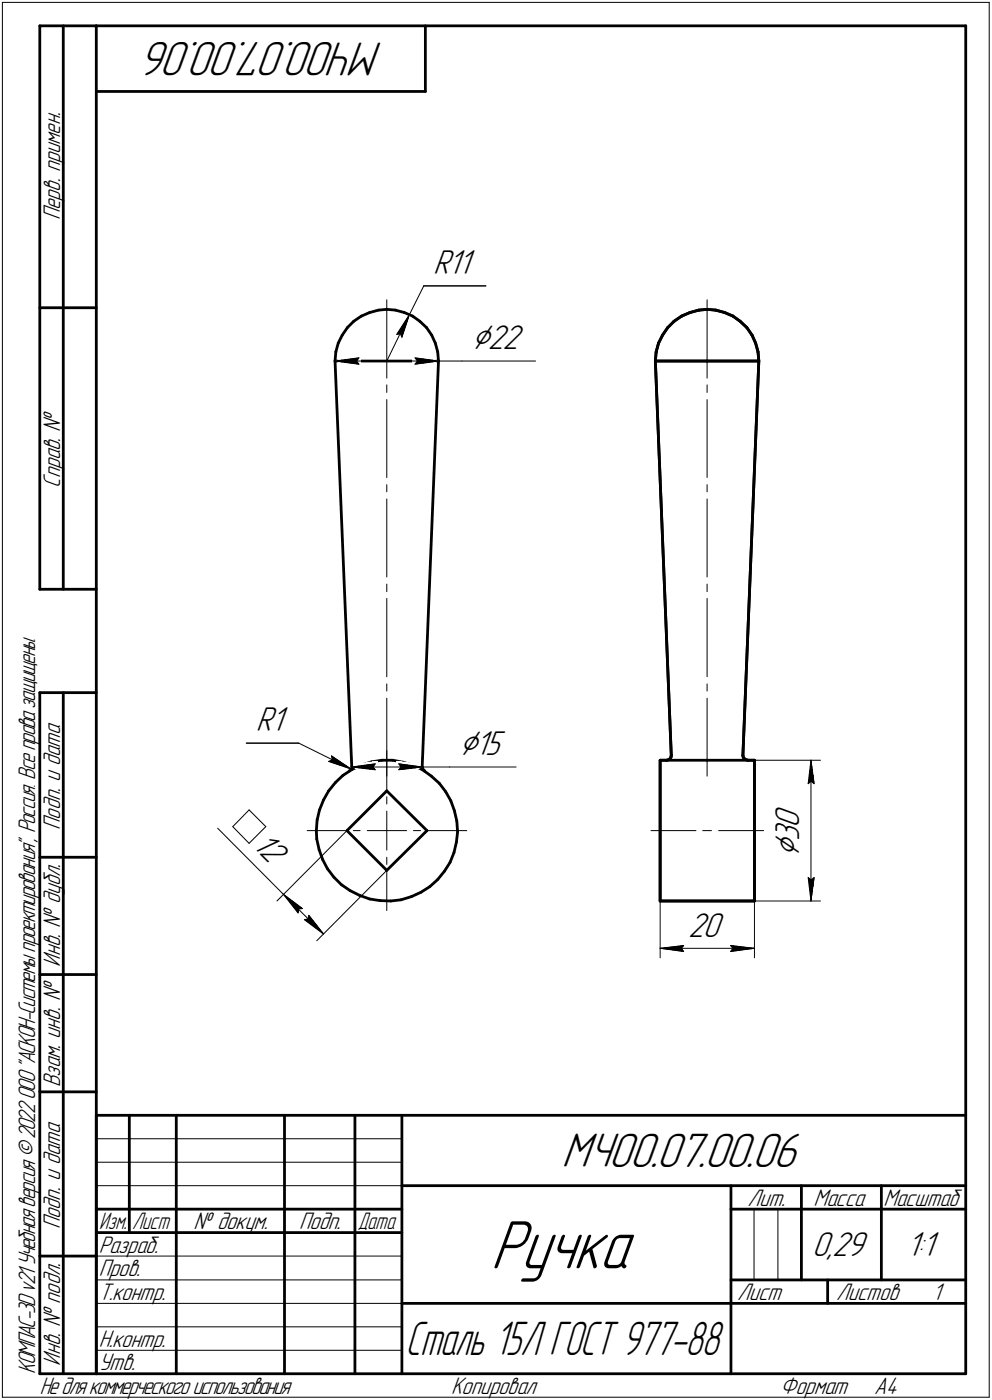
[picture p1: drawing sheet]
<svg xmlns="http://www.w3.org/2000/svg" width="211mm" height="298mm" viewBox="0 0 211 298" stroke-linecap="round" stroke-linejoin="round" font-family="sans-serif">
<g fill="none" stroke="#000" stroke-width=".59">
<path d="M8.5 5.5v120zM8.5 5.5h12zM13.5 5.5v120zM20.5 5.5v287zM20.5 5.5h185zM20.5 19.5h70zM90.5 5.5v14zM205.5 5.5v287zM8.5 65.5h12zM71.3 76.9h22zM71.3 76.9l3.5 86.4zM71.5 74.9l-.2 2z"/>
<path d="M72 73.1l-.5 1.8zM72.8 71.4l-.8 1.7zM73.9 69.8l-1.1 1.6zM73.9 69.8l1.4-1.4zM75.3 68.4l1.6-1.1zM76.9 67.3l1.8-.8zM78.7 66.5l1.8-.5zM80.5 66l1.8-.1zM82.3 65.9l1.9 .1zM84.2 66l1.8 .5zM86 66.5l1.8 .8zM87.8 67.3l1.5 1.1z"/>
<path d="M89.3 68.4l1.5 1.4zM90.8 69.8l1.1 1.6zM91.9 71.4l.7 1.7zM92.6 73.1l.5 1.8zM93.1 74.9l.2 2zM93.3 76.9l-3.5 86.4zM139.4 76.9h11.1zM139.4 76.9l3.4 84zM139.6 74.9l-.2 2zM140.1 73.1l-.5 1.8zM141 71.4l-.9 1.7zM142.1 69.8l-1.1 1.6z"/>
<path d="M142.1 69.8l1.3-1.4zM143.4 68.4l1.6-1.1zM145 67.3l1.8-.8zM146.8 66.5l1.9-.5zM148.7 66l1.8-.1zM150.5 65.9l1.8 .1zM150.5 76.9h11zM152.3 66l1.9 .5zM154.2 66.5l1.8 .8zM156 67.3l1.5 1.1zM157.5 68.4l1.4 1.4zM158.9 69.8l1.1 1.6z"/>
<path d="M160 71.4l.8 1.7zM160.8 73.1l.5 1.8zM161.3 74.9l.2 2zM161.5 76.9l-3.4 84zM8.5 125.5h12zM8.5 147.5v145zM8.5 147.5h12zM13.5 147.5v145zM67.3 176.9l.1 1.7zM67.4 178.6l.5 2.3zM67.5 174.6l-.2 2.3zM68 172.5l-.5 2.1z"/>
<path d="M68.8 170.3l-.8 2.2zM69.9 168.4l-1.1 1.9zM71.4 166.6l-1.5 1.8zM71.4 166.6l1.6-1.5zM73 165.1l1.9-1.3zM73.8 176.9l8.5 8.4zM73.8 176.9l8.5-8.5zM74.7 163.7l-.4 .5zM74.8 163.3l-.1 .4zM74.9 163.8l2.1-.9zM77 162.9l2.1-.7zM79.1 162.2l2.2-.3z"/>
<path d="M81.3 161.9h2.3zM82.3 168.4l8.5 8.5zM83.6 161.9l2.2 .4zM85.8 162.3l2.2 .7zM88 163l1.9 .9zM89.8 163.3l.1 .4zM89.9 163.9l1.9 1.4zM89.9 163.7l.4 .5zM91.8 165.3l1.7 1.5zM93.5 166.8l1.3 1.8zM94.8 168.6l1.1 1.9zM95.9 170.5l.8 2.1z"/>
<path d="M96.7 172.6l.5 2.2zM97.1 179.3l-.5 2.2zM97.2 174.8l.2 2.3zM97.4 177.1l-.3 2.2zM140.5 161.9h1.4zM140.5 161.9v30zM140.5 161.9h10zM141.9 161.9l.5-.2zM142.7 161.3l-.3 .4zM142.8 160.9l-.1 .4zM150.5 161.9h10zM158.1 160.9l.1 .4z"/>
<path d="M158.2 161.3l.4 .4zM158.6 161.7l.5 .2zM159.1 161.9h1.4zM160.5 161.9v30zM8.5 182.5h12zM67.9 180.9l.8 2.1zM68.7 183l1 2zM69.7 185l1.3 1.8zM71 186.8l1.6 1.6zM72.6 188.4l1.9 1.3zM74.5 189.7l2 1zM76.5 190.7l2.2 .7z"/>
<path d="M78.7 191.4l2.2 .4zM80.9 191.8l2.2 .1zM82.3 185.3l8.5-8.4zM83.1 191.9l2.2-.3zM85.3 191.6l2.2-.7zM87.5 190.9l2.1-.9zM89.6 190l1.8-1.2zM91.4 188.8l1.7-1.5zM94.6 185.5l-1.5 1.8zM95.8 183.6l-1.2 1.9zM96.6 181.5l-.8 2.1zM140.5 191.9h20z"/>
<path d="M8.5 207.5h12zM8.5 232.5h12zM20.5 237.5h185zM20.5 237.5v55zM27.5 237.5v25zM37.5 237.5v55zM60.5 237.5v55zM75.5 237.5v55zM85.5 237.5v55zM20.5 257.5h65zM85.5 252.5h120zM155.5 252.5v40z"/>
<path d="M155.5 257.5h15zM170.5 252.5v20zM170.5 257.5h35zM187.5 252.5v20zM8.5 267.5h12zM20.5 262.5h65zM85.5 277.5h70zM155.5 277.5h50zM155.5 272.5h50zM176.1 272.5v5zM8.5 292.5h12zM20.5 292.5h185z"/>
</g>
<g fill="none" stroke="#000" stroke-width=".21">
<path d="M.5 .5v297zM.5 .5h210zM210.5 .5v297zM71.3 76.9l5.1-.7zM71.3 76.9l5.1 .7zM71.3 76.9h22zM75.9 76.9l.5 .7zM76.4 76.2l-.5 .7zM82.3 63.8v16.7zM84.4 71.2l.8-.2zM85.2 71l.3 .8zM87.1 67l-1.6 4.8z"/>
<path d="M87.1 67l-2.7 4.2zM87.1 67l-4.8 9.9zM88.3 77.6l5-.7zM88.3 76.2l.5 .7zM88.3 76.2l5 .7zM88.8 76.9l-.5 .7zM90.2 60.9l-3.1 6.1zM90.2 60.9h13.2zM93.3 76.9h5zM98.3 76.9h15.7zM150.5 63.8v16.7zM82.3 82v1.6z"/>
<path d="M82.3 85.1v16.6zM150.5 82v1.6zM150.5 85.1v16.6zM82.3 103.2v1.5zM82.3 106.3v16.6zM150.5 103.2v1.5zM150.5 106.3v16.6zM82.3 124.4v1.6zM82.3 127.4v16.7zM150.5 124.4v1.6zM150.5 127.4v16.7zM52.4 158.2h11.2z"/>
<path d="M63.6 158.2l11.1 5.5zM82.3 145.6v1.6zM82.3 148.7v16.6zM82.3 159.9v8.3zM150.5 145.6v1.6zM150.5 148.7v16.6zM46.3 176.4l14 14zM49.5 176l3.5 3.6zM53 172.5l-3.5 3.5zM53 172.5l3.6 3.5zM56.6 176l-3.6 3.6zM65.4 176.9h8.3z"/>
<path d="M69.9 162.1l4.8 1.6zM69.9 162.1l.8-.3zM70.5 161l.2 .8zM70.5 161l4.2 2.7zM73.8 176.9l-14.9 15zM74.8 161.3v2.6zM74.8 163.3l5-.7zM74.8 163.3l5 .6zM74.8 163.3h15zM75.2 176.9h1.4zM78.1 176.9h4.2zM79.3 163.3l.5 .6z"/>
<path d="M79.8 162.6l-.5 .7zM82.3 176.9h4.2zM82.3 176.9v4.1zM82.3 169.7v1.5zM82.3 172.7v4.2zM84.8 163.9l5-.6zM84.8 162.6l.5 .7zM84.8 162.6l5 .7zM85.3 163.3l-.5 .6zM88 176.9h1.5zM89.8 163.3h5.9zM89.8 161.3v2.6z"/>
<path d="M91 176.9h8.3zM95.7 163.3h14.1zM138.5 176.9h9.6zM149.5 176.9h1.9zM152.9 176.9h9.6zM160.5 161.9h14.1zM172 166.9l.6-.5zM172.6 161.9l.6 5zM172.6 166.4l.6 .5zM172.6 161.9l-.6 5zM172.6 161.9v30zM60.3 190.4l4 3.1z"/>
<path d="M60.3 190.4l3.1 4zM60.3 190.4l8.5 8.5zM63.5 193.5h.8zM63.5 193.5l-.1 .9zM64.8 195.8l4 3.1zM64.8 195.8l.8-.1zM65.7 194.9l-.1 .8zM65.7 194.9l3.1 4zM82.3 185.5v8.4zM82.3 182.5v1.6zM82.3 185.3l-14.9 15zM140.5 191.9v12.1z"/>
<path d="M160.5 191.9v12.1zM160.5 191.9h14.1zM172 186.9l.6 5zM172 186.9l.6 .5zM172.6 187.4l.6-.5zM173.2 186.9l-.6 5zM140.5 201.9l5-.6zM140.5 201.9l5 .7zM140.5 201.9h20zM144.9 201.9l.6 .7zM145.5 201.3l-.6 .6zM155.4 202.6l5.1-.7z"/>
<path d="M155.4 201.3l.6 .6zM155.4 201.3l5.1 .6zM156 201.9l-.6 .7zM20.5 247.5h65zM20.5 252.5h65zM20.5 242.5h65zM160.4 257.5v15zM165.5 257.5v15zM20.5 267.5h65zM20.5 272.5h65zM20.5 277.5h65zM.5 297.5h210z"/>
<path d="M20.5 282.5h65zM20.5 287.5h65z"/>
</g>
<g fill="#fff" stroke="#fff" stroke-width=".21">
<path d="M53.4 172.1h.2zM53.3 172.2h.4zM53.3 172.3h.5zM53.2 172.4h.6zM53.1 172.5h.8zM53 172.6h1zM52.9 172.6h1.2zM52.8 172.7h1.4zM52.7 172.8h1.6zM52.7 172.9h1.7zM52.6 173h1.8zM52.5 173.1h2zM52.4 173.1h2.2zM52.3 173.2h2.4zM52.2 173.3h2.6zM52.2 173.4h2.7zM52.1 173.5h2.8zM52 173.6h3zM51.9 173.7h3.2zM51.8 173.7h3.4zM51.7 173.8h3.6zM51.6 173.9h3.8zM51.6 174h3.9zM51.5 174.1h4zM51.4 174.2h4.2zM51.3 174.2h4.4zM51.2 174.3h4.6zM51.1 174.4h4.8zM51.1 174.5h4.9zM51 174.6h5zM50.9 174.7h5.2zM50.8 174.8h5.4zM50.7 174.8h5.6zM50.6 174.9h5.8zM50.5 175h6zM50.5 175.1h6.1zM50.4 175.2h6.2zM50.3 175.3h6.4zM50.2 175.3h6.6zM50.1 175.4h6.8zM50 175.5h7zM50 175.6h7.1zM49.9 175.7h7.2zM49.8 175.8h7.4zM49.7 175.9h7.6zM49.6 175.9h7.8zM49.5 176h8zM49.4 176.1h8.2zM49.4 176.2h8.3zM49.3 176.3h8.4zM49.2 176.4h8.6zM49.1 176.4h8.8zM49 176.5h9zM48.9 176.6h9.2zM48.9 176.7h9.3zM48.8 176.8h9.5zM48.7 176.9h9.6zM48.6 177h9.8zM48.5 177h10zM48.4 177.1h10.2zM48.5 177.2h10.2zM48.6 177.3h10.2zM48.7 177.4h10.1zM48.8 177.5h10.1zM48.9 177.5h10.1zM48.9 177.6h10.2zM49 177.7h10.2zM49.1 177.8h10.2zM49.2 177.9h10.2zM49.3 178h10.1zM49.4 178.1h10.1zM49.4 178.1h10.2zM49.5 178.2h10.2zM49.6 178.3h10.2zM49.7 178.4h10.2zM49.8 178.5h10.1zM49.9 178.6h10.1zM50 178.6h10.1zM50 178.7h10.2zM50.1 178.8h10.2zM50.2 178.9h10.2zM50.3 179h10.2zM50.4 179.1h10.1zM50.5 179.2h10.1zM50.5 179.2h10.2zM50.6 179.3h10.2zM50.7 179.4h10.2zM50.8 179.5h10.2zM50.9 179.6h10.1zM51 179.7h10.1zM51.1 179.7h10.1zM51.1 179.8h10.2zM51.2 179.9h10.2zM51.3 180h10.2zM51.4 180.1h10.2zM51.5 180.2h10.1zM51.6 180.3h10.1zM51.6 180.3h10.2zM51.7 180.4h10.2zM51.8 180.5h10.2zM51.9 180.6h10.2zM52 180.7h10.1zM52.1 180.8h10.1zM52.2 180.8h10.1zM52.2 180.9h10.2zM52.3 181h10.2zM52.4 181.1h10.2zM52.5 181.2h10zM52.6 181.3h9.8zM52.7 181.4h9.6zM52.7 181.4h9.5zM52.8 181.5h9.3zM52.9 181.6h9.2zM53 181.7h9zM53.1 181.8h8.8zM53.2 181.9h8.6zM53.3 181.9h8.4zM53.3 182h8.3zM53.4 182.1h8.2zM53.5 182.2h8zM53.6 182.3h7.8zM53.7 182.4h7.6zM53.8 182.5h7.4zM53.8 182.5h7.3zM53.9 182.6h7.1zM54 182.7h7zM54.1 182.8h6.8zM54.2 182.9h6.6zM54.3 183h6.4zM54.4 183h6.2zM54.4 183.1h6.1zM54.5 183.2h6zM54.6 183.3h5.8zM54.7 183.4h5.6zM54.8 183.5h5.4zM54.9 183.6h5.2zM54.9 183.6h5.1zM55 183.7h4.9zM55.1 183.8h4.8zM55.2 183.9h4.6zM55.3 184h4.4zM55.4 184.1h4.2zM55.5 184.1h4zM55.5 184.2h3.9zM55.6 184.3h3.8zM55.7 184.4h3.6zM55.8 184.5h3.4zM55.9 184.6h3.2zM56 184.7h3zM56 184.7h2.9zM56.1 184.8h2.7zM56.2 184.9h2.6zM56.3 185h2.4zM56.4 185.1h2.2zM56.5 185.2h2zM56.6 185.3h1.8zM56.6 185.3h1.7zM56.7 185.4h1.6zM56.8 185.5h1.4zM56.9 185.6h1.2zM57 185.7h1zM57.1 185.8h.8zM57.1 185.8h.7zM57.2 185.9h.5zM57.3 186h.4zM57.4 186.1h.2z"/>
<path d="M60.4 190.5h.1zM60.4 190.6h.3zM60.5 190.7h.4zM60.5 190.8h.6zM60.5 190.8h.8zM60.5 190.9h1zM60.5 191h1.2zM60.6 191.1h1.3zM60.6 191.2h1.5zM60.7 191.3h1.5zM60.7 191.3h1.6zM60.8 191.4h1.6zM60.8 191.5h1.8zM60.8 191.6h1.9zM60.9 191.7h1.8zM60.9 191.8h2zM61 191.9h2zM61 191.9h2.1zM61 192h2.2zM61 192.1h2.3zM61 192.2h2.4zM61.1 192.3h2.5zM61.2 192.4h2.5zM61.3 192.4h2.5zM61.4 192.5h2.5zM61.4 192.6h2.6zM61.5 192.7h2.6zM61.6 192.8h2.7zM61.6 192.9h2.7zM61.6 193h2.8zM61.7 193h2.9zM61.8 193.1h2.9zM61.9 193.2h2.9zM62 193.3h2.9zM62 193.4h3zM62.1 193.5h3zM62.1 193.5h2.9zM62.2 193.6h2.7zM62.2 193.7h2.7zM62.3 193.8h2.5zM62.4 193.9h2.3zM62.5 194h2.1zM62.5 194.1h2zM62.6 194.1h1.8zM62.7 194.2h1.6zM62.7 194.3h1.5zM62.8 194.4h1.3zM62.8 194.5h1.2zM62.9 194.6h1zM63 194.6h.8zM63.1 194.7h.7zM63.1 194.8h.6zM63.2 194.9h.4zM63.2 195h.3z"/>
<path d="M65.7 194.2h.2zM65.6 194.3h.4zM65.5 194.4h.5zM65.4 194.5h.7zM65.4 194.6h.7zM65.3 194.6h.9zM65.2 194.7h1.1zM65.1 194.8h1.3zM65 194.9h1.4zM64.9 195h1.6zM64.9 195.1h1.6zM64.8 195.2h1.8zM64.7 195.2h2zM64.6 195.3h2.1zM64.5 195.4h2.3zM64.4 195.5h2.5zM64.3 195.6h2.7zM64.3 195.7h2.7zM64.2 195.7h2.9zM64 195.8h3.1zM64.2 195.9h3zM64.3 196h2.9zM64.3 196.1h3zM64.5 196.2h2.9zM64.6 196.3h2.9zM64.7 196.3h2.9zM64.9 196.4h2.7zM64.9 196.5h2.7zM65 196.6h2.7zM65.1 196.7h2.7zM65.3 196.8h2.5zM65.4 196.8h2.5zM65.4 196.9h2.6zM65.6 197h2.5zM65.7 197.1h2.4zM65.8 197.2h2.4zM66 197.3h2.2zM66 197.4h2.2zM66.1 197.4h2.1zM66.2 197.5h2.1zM66.4 197.6h1.9zM66.5 197.7h1.8zM66.5 197.8h1.9zM66.7 197.9h1.7zM66.8 198h1.7zM66.9 198h1.6zM67 198.1h1.6zM67.2 198.2h1.4zM67.4 198.3h1.2zM67.6 198.4h1.1zM67.8 198.5h.9zM68.1 198.5h.6zM68.2 198.6h.5zM68.5 198.7h.3zM68.7 198.8h.1z"/>
<path d="M87 67.1h.1zM86.9 67.2h.2zM86.8 67.3h.3zM86.7 67.4h.4zM86.6 67.5h.5zM86.5 67.6h.6zM86.4 67.6h.7zM86.3 67.7h.8zM86.2 67.8h.9zM86.1 67.9h1zM86 68h1.1zM85.9 68.1h1.2zM85.9 68.2h1.2zM85.7 68.2h1.4zM85.7 68.3h1.4zM85.6 68.4h1.5zM85.6 68.5h1.5zM85.5 68.6h1.6zM85.4 68.7h1.7zM85.4 68.7h1.7zM85.3 68.8h1.8zM85.3 68.9h1.7zM85.3 69h1.7zM85.2 69.1h1.8zM85.1 69.2h1.9zM85.1 69.3h1.9zM85 69.3h2zM84.9 69.4h2zM84.9 69.5h2zM84.8 69.6h2.1zM84.8 69.7h2zM84.8 69.8h2zM84.7 69.8h2.1zM84.7 69.9h2zM84.6 70h2.1zM84.5 70.1h2.2zM84.5 70.2h2.1zM84.4 70.3h2.2zM84.3 70.4h2.3zM84.3 70.4h2.2zM84.2 70.5h2.3zM84.2 70.6h2.3zM84.2 70.7h2.2zM84.1 70.8h2.3zM84 70.9h2.4zM84 71h2.4zM83.9 71h2.5zM83.8 71.1h2.6zM83.8 71.2h2.5zM83.7 71.3h2.6zM83.7 71.4h2.6zM83.8 71.5h2.4zM84 71.5h2.2zM84.2 71.6h2zM84.3 71.7h1.8zM84.5 71.8h1.6zM84.7 71.9h1.4zM84.8 72h1.2zM85 72.1h1zM85.2 72.1h.8zM85.3 72.2h.6zM85.5 72.3h.4zM85.7 72.4h.2z"/>
<path d="M92.1 52.7h9.2zM92.1 52.8h9.2zM92.1 52.9h9.2zM92.1 53h9.2zM92.1 53.1h9.2zM92.1 53.2h9.2zM92.1 53.3h9.2zM92.1 53.3h9.2zM92.1 53.4h9.2zM92.1 53.5h9.2zM92.1 53.6h9.2zM92.1 53.7h9.2zM92.1 53.8h9.2zM92.1 53.8h9.2zM92.1 53.9h9.2zM92.1 54h9.2zM92.1 54.1h9.2zM92.1 54.2h9.2zM92.1 54.3h9.2zM92.1 54.4h9.2zM92.1 54.4h9.2zM92.1 54.5h9.2zM92.1 54.6h9.2zM92.1 54.7h9.2zM92.1 54.8h9.2zM92.1 54.9h9.2zM92.1 54.9h9.2zM92.1 55h9.2zM92.1 55.1h9.2zM92.1 55.2h9.2zM92.1 55.3h9.2zM92.1 55.4h9.2zM92.1 55.5h9.2zM92.1 55.5h9.2zM92.1 55.6h9.2zM92.1 55.7h9.2zM92.1 55.8h9.2zM92.1 55.9h9.2zM92.1 56h9.2zM92.1 56h9.2zM92.1 56.1h9.2zM92.1 56.2h9.2zM92.1 56.3h9.2zM92.1 56.4h9.2zM92.1 56.5h9.2zM92.1 56.6h9.2zM92.1 56.6h9.2zM92.1 56.7h9.2zM92.1 56.8h9.2zM92.1 56.9h9.2zM92.1 57h9.2zM92.1 57.1h9.2zM92.1 57.1h9.2zM92.1 57.2h9.2zM92.1 57.3h9.2zM92.1 57.4h9.2zM92.1 57.5h9.2zM92.1 57.6h9.2zM92.1 57.7h9.2zM92.1 57.7h9.2zM92.1 57.8h9.2zM92.1 57.9h9.2zM92.1 58h9.2zM92.1 58.1h9.2zM92.1 58.2h9.2zM92.1 58.3h9.2zM92.1 58.3h9.2zM92.1 58.4h9.2zM92.1 58.5h9.2zM92.1 58.6h9.2zM92.1 58.7h9.2zM92.1 58.8h9.2zM92.1 58.8h9.2zM92.1 58.9h9.2zM92.1 59h9.2zM92.1 59.1h9.2zM92.1 59.2h9.2zM92.1 59.3h9.2zM92.1 59.4h9.2zM92.1 59.4h9.2zM92.1 59.5h9.2zM92.1 59.6h9.2zM92.1 59.7h9.2zM92.1 59.8h9.2zM92.1 59.9h9.2z"/>
<path d="M97.7 155h10.2zM97.7 155.1h10.2zM97.7 155.2h10.2zM97.7 155.3h10.2zM97.7 155.4h10.2zM97.7 155.4h10.2zM97.7 155.5h10.2zM97.7 155.6h10.2zM97.7 155.7h10.2zM97.7 155.8h10.2zM97.7 155.9h10.2zM97.7 156h10.2zM97.7 156h10.2zM97.7 156.1h10.2zM97.7 156.2h10.2zM97.7 156.3h10.2zM97.7 156.4h10.2zM97.7 156.5h10.2zM97.7 156.5h10.2zM97.7 156.6h10.2zM97.7 156.7h10.2zM97.7 156.8h10.2zM97.7 156.9h10.2zM97.7 157h10.2zM97.7 157.1h10.2zM97.7 157.1h10.2zM97.7 157.2h10.2zM97.7 157.3h10.2zM97.7 157.4h10.2zM97.7 157.5h10.2zM97.7 157.6h10.2zM97.7 157.6h10.2zM97.7 157.7h10.2zM97.7 157.8h10.2zM97.7 157.9h10.2zM97.7 158h10.2zM97.7 158.1h10.2zM97.7 158.2h10.2zM97.7 158.2h10.2zM97.7 158.3h10.2zM97.7 158.4h10.2zM97.7 158.5h10.2zM97.7 158.6h10.2zM97.7 158.7h10.2zM97.7 158.7h10.2zM97.7 158.8h10.2zM97.7 158.9h10.2zM97.7 159h10.2zM97.7 159.1h10.2zM97.7 159.2h10.2zM97.7 159.3h10.2zM97.7 159.3h10.2zM97.7 159.4h10.2zM97.7 159.5h10.2zM97.7 159.6h10.2zM97.7 159.7h10.2zM97.7 159.8h10.2zM97.7 159.9h10.2zM97.7 159.9h10.2zM97.7 160h10.2zM97.7 160.1h10.2zM97.7 160.2h10.2zM97.7 160.3h10.2zM97.7 160.4h10.2zM97.7 160.4h10.2zM97.7 160.5h10.2zM97.7 160.6h10.2zM97.7 160.7h10.2zM97.7 160.8h10.2zM97.7 160.9h10.2zM97.7 161h10.2zM97.7 161h10.2zM97.7 161.1h10.2zM97.7 161.2h10.2zM97.7 161.3h10.2zM97.7 161.4h10.2zM97.7 161.5h10.2zM97.7 161.5h10.2zM97.7 161.6h10.2zM97.7 161.7h10.2zM97.7 161.8h10.2zM97.7 161.9h10.2zM97.7 162h10.2zM97.7 162.1h10.2zM97.7 162.1h10.2zM97.7 162.2h10.2z"/>
<path d="M79.8 162.1h.5zM79.2 162.2h1.1zM78.5 162.3h1.8zM77.9 162.4h2.4zM77.3 162.5h3zM76.6 162.6h3.7zM76.5 162.6h3.8zM76.3 162.7h4zM76 162.8h4.3zM75.9 162.9h4.4zM75.7 163h4.6zM75.4 163.1h4.9zM75.3 163.2h5zM75.1 163.2h5.2zM74.8 163.3h5.5zM75.1 163.4h5.2zM75.4 163.5h4.9zM75.5 163.6h4.8zM75.8 163.7h4.5zM76 163.7h4.3zM76.2 163.8h4.1zM76.5 163.9h3.8zM76.6 164h3.7zM77.3 164.1h3zM77.9 164.2h2.4zM78.5 164.3h1.8zM79.2 164.3h1.1zM79.8 164.4h.5z"/>
<path d="M84.3 162.1h.7zM84.3 162.2h1.3zM84.3 162.3h1.9zM84.3 162.4h2.6zM84.3 162.5h3.2zM84.3 162.6h3.8zM84.3 162.6h4zM84.3 162.7h4.2zM84.3 162.8h4.3zM84.3 162.9h4.6zM84.3 163h4.8zM84.3 163.1h4.9zM84.3 163.2h5.2zM84.3 163.2h5.4zM84.3 163.3h5.5zM84.3 163.4h5.4zM84.3 163.5h5.1zM84.3 163.6h4.9zM84.3 163.7h4.7zM84.3 163.7h4.4zM84.3 163.8h4.3zM84.3 163.9h4zM84.3 164h3.8zM84.3 164.1h3.2zM84.3 164.2h2.6zM84.3 164.3h1.9zM84.3 164.3h1.3zM84.3 164.4h.7z"/>
<path d="M100.3 68.6h11.6zM100.3 68.7h11.6zM100.3 68.7h11.6zM100.3 68.8h11.6zM100.3 68.9h11.6zM100.3 69h11.6zM100.3 69.1h11.6zM100.3 69.2h11.6zM100.3 69.3h11.6zM100.3 69.3h11.6zM100.3 69.4h11.6zM100.3 69.5h11.6zM100.3 69.6h11.6zM100.3 69.7h11.6zM100.3 69.8h11.6zM100.3 69.8h11.6zM100.3 69.9h11.6zM100.3 70h11.6zM100.3 70.1h11.6zM100.3 70.2h11.6zM100.3 70.3h11.6zM100.3 70.4h11.6zM100.3 70.4h11.6zM100.3 70.5h11.6zM100.3 70.6h11.6zM100.3 70.7h11.6zM100.3 70.8h11.6zM100.3 70.9h11.6zM100.3 71h11.6zM100.3 71h11.6zM100.3 71.1h11.6zM100.3 71.2h11.6zM100.3 71.3h11.6zM100.3 71.4h11.6zM100.3 71.5h11.6zM100.3 71.5h11.6zM100.3 71.6h11.6zM100.3 71.7h11.6zM100.3 71.8h11.6zM100.3 71.9h11.6zM100.3 72h11.6zM100.3 72.1h11.6zM100.3 72.1h11.6zM100.3 72.2h11.6zM100.3 72.3h11.6zM100.3 72.4h11.6zM100.3 72.5h11.6zM100.3 72.6h11.6zM100.3 72.6h11.6zM100.3 72.7h11.6zM100.3 72.8h11.6zM100.3 72.9h11.6zM100.3 73h11.6zM100.3 73.1h11.6zM100.3 73.2h11.6zM100.3 73.2h11.6zM100.3 73.3h11.6zM100.3 73.4h11.6zM100.3 73.5h11.6zM100.3 73.6h11.6zM100.3 73.7h11.6zM100.3 73.7h11.6zM100.3 73.8h11.6zM100.3 73.9h11.6zM100.3 74h11.6zM100.3 74.1h11.6zM100.3 74.2h11.6zM100.3 74.3h11.6zM100.3 74.3h11.6zM100.3 74.4h11.6zM100.3 74.5h11.6zM100.3 74.6h11.6zM100.3 74.7h11.6zM100.3 74.8h11.6zM100.3 74.8h11.6zM100.3 74.9h11.6zM100.3 75h11.6zM100.3 75.1h11.6zM100.3 75.2h11.6zM100.3 75.3h11.6zM100.3 75.4h11.6zM100.3 75.4h11.6zM100.3 75.5h11.6zM100.3 75.6h11.6zM100.3 75.7h11.6zM100.3 75.8h11.6z"/>
<path d="M76.2 75.7h.6zM75.6 75.8h1.2zM75 75.9h1.8zM74.4 75.9h2.4zM73.8 76h3zM73.2 76.1h3.6zM73 76.2h3.8zM72.8 76.3h4zM72.6 76.4h4.2zM72.4 76.5h4.4zM72.1 76.5h4.7zM72 76.6h4.8zM71.7 76.7h5.1zM71.5 76.8h5.3zM71.3 76.9h5.5zM71.5 77h5.3zM71.7 77h5.1zM72 77.1h4.8zM72.1 77.2h4.7zM72.4 77.3h4.4zM72.6 77.4h4.2zM72.8 77.5h4zM73 77.6h3.8zM73.2 77.6h3.6zM73.9 77.7h2.9zM74.7 77.8h2.1zM75.4 77.9h1.4zM76.1 78h.7z"/>
<path d="M87.8 75.7h.7zM87.8 75.8h1.3zM87.8 75.9h1.9zM87.8 75.9h2.5zM87.8 76h3.1zM87.8 76.1h3.7zM87.8 76.2h4zM87.8 76.3h4.1zM87.8 76.4h4.3zM87.8 76.5h4.6zM87.8 76.5h4.7zM87.8 76.6h4.9zM87.8 76.7h5.2zM87.8 76.8h5.3zM87.8 76.9h5.5zM87.8 77h5.3zM87.8 77h5.2zM87.8 77.1h4.9zM87.8 77.2h4.7zM87.8 77.3h4.6zM87.8 77.4h4.3zM87.8 77.5h4.1zM87.8 77.6h4zM87.8 77.6h3.7zM87.8 77.7h3zM87.8 77.8h2.3zM87.8 77.9h1.5zM87.8 78h.8z"/>
<path d="M70.4 160.3h.1zM70.3 160.4h.3zM70.3 160.4h.5zM70.2 160.5h.7zM70.2 160.6h.8zM70.1 160.7h1zM70.1 160.8h1.2zM70 160.9h1.4zM70 161h1.5zM69.9 161h1.7zM69.9 161.1h1.8zM69.8 161.2h2.1zM69.8 161.3h2.2zM69.8 161.4h2.3zM69.8 161.5h2.4zM69.7 161.5h2.7zM69.7 161.6h2.8zM69.6 161.7h3zM69.6 161.8h3.1zM69.5 161.9h3.3zM69.5 162h3.5zM69.4 162.1h3.7zM69.4 162.1h3.8zM69.3 162.2h4zM69.3 162.3h4.1zM69.3 162.4h4.2zM69.5 162.5h4.1zM69.8 162.6h3.9zM70 162.6h3.7zM70.3 162.7h3.5zM70.4 162.8h3.5zM70.7 162.9h3.3zM71 163h3.1zM71.2 163.1h2.9zM71.5 163.2h2.7zM71.6 163.2h2.7zM71.9 163.3h2.4zM72.1 163.4h2.3zM72.4 163.5h2.1zM72.6 163.6h2zM72.8 163.7h1.9z"/>
<path d="M54.4 150.1h7.2zM54.4 150.2h7.2zM54.4 150.3h7.2zM54.4 150.4h7.2zM54.4 150.5h7.2zM54.4 150.5h7.2zM54.4 150.6h7.2zM54.4 150.7h7.2zM54.4 150.8h7.2zM54.4 150.9h7.2zM54.4 151h7.2zM54.4 151h7.2zM54.4 151.1h7.2zM54.4 151.2h7.2zM54.4 151.3h7.2zM54.4 151.4h7.2zM54.4 151.5h7.2zM54.4 151.6h7.2zM54.4 151.6h7.2zM54.4 151.7h7.2zM54.4 151.8h7.2zM54.4 151.9h7.2zM54.4 152h7.2zM54.4 152.1h7.2zM54.4 152.1h7.2zM54.4 152.2h7.2zM54.4 152.3h7.2zM54.4 152.4h7.2zM54.4 152.5h7.2zM54.4 152.6h7.2zM54.4 152.7h7.2zM54.4 152.7h7.2zM54.4 152.8h7.2zM54.4 152.9h7.2zM54.4 153h7.2zM54.4 153.1h7.2zM54.4 153.2h7.2zM54.4 153.2h7.2zM54.4 153.3h7.2zM54.4 153.4h7.2zM54.4 153.5h7.2zM54.4 153.6h7.2zM54.4 153.7h7.2zM54.4 153.8h7.2zM54.4 153.8h7.2zM54.4 153.9h7.2zM54.4 154h7.2zM54.4 154.1h7.2zM54.4 154.2h7.2zM54.4 154.3h7.2zM54.4 154.3h7.2zM54.4 154.4h7.2zM54.4 154.5h7.2zM54.4 154.6h7.2zM54.4 154.7h7.2zM54.4 154.8h7.2zM54.4 154.9h7.2zM54.4 154.9h7.2zM54.4 155h7.2zM54.4 155.1h7.2zM54.4 155.2h7.2zM54.4 155.3h7.2zM54.4 155.4h7.2zM54.4 155.4h7.2zM54.4 155.5h7.2zM54.4 155.6h7.2zM54.4 155.7h7.2zM54.4 155.8h7.2zM54.4 155.9h7.2zM54.4 156h7.2zM54.4 156h7.2zM54.4 156.1h7.2zM54.4 156.2h7.2zM54.4 156.3h7.2zM54.4 156.4h7.2zM54.4 156.5h7.2zM54.4 156.5h7.2zM54.4 156.6h7.2zM54.4 156.7h7.2zM54.4 156.8h7.2zM54.4 156.9h7.2zM54.4 157h7.2zM54.4 157.1h7.2zM54.4 157.1h7.2z"/>
<path d="M146.4 193.8h8.2zM146.4 193.9h8.2zM146.4 194h8.2zM146.4 194.1h8.2zM146.4 194.1h8.2zM146.4 194.2h8.2zM146.4 194.3h8.2zM146.4 194.4h8.2zM146.4 194.5h8.2zM146.4 194.6h8.2zM146.4 194.6h8.2zM146.4 194.7h8.2zM146.4 194.8h8.2zM146.4 194.9h8.2zM146.4 195h8.2zM146.4 195.1h8.2zM146.4 195.2h8.2zM146.4 195.2h8.2zM146.4 195.3h8.2zM146.4 195.4h8.2zM146.4 195.5h8.2zM146.4 195.6h8.2zM146.4 195.7h8.2zM146.4 195.7h8.2zM146.4 195.8h8.2zM146.4 195.9h8.2zM146.4 196h8.2zM146.4 196.1h8.2zM146.4 196.2h8.2zM146.4 196.3h8.2zM146.4 196.3h8.2zM146.4 196.4h8.2zM146.4 196.5h8.2zM146.4 196.6h8.2zM146.4 196.7h8.2zM146.4 196.8h8.2zM146.4 196.8h8.2zM146.4 196.9h8.2zM146.4 197h8.2zM146.4 197.1h8.2zM146.4 197.2h8.2zM146.4 197.3h8.2zM146.4 197.4h8.2zM146.4 197.4h8.2zM146.4 197.5h8.2zM146.4 197.6h8.2zM146.4 197.7h8.2zM146.4 197.8h8.2zM146.4 197.9h8.2zM146.4 198h8.2zM146.4 198h8.2zM146.4 198.1h8.2zM146.4 198.2h8.2zM146.4 198.3h8.2zM146.4 198.4h8.2zM146.4 198.5h8.2zM146.4 198.5h8.2zM146.4 198.6h8.2zM146.4 198.7h8.2zM146.4 198.8h8.2zM146.4 198.9h8.2zM146.4 199h8.2zM146.4 199.1h8.2zM146.4 199.1h8.2zM146.4 199.2h8.2zM146.4 199.3h8.2zM146.4 199.4h8.2zM146.4 199.5h8.2zM146.4 199.6h8.2zM146.4 199.6h8.2zM146.4 199.7h8.2zM146.4 199.8h8.2zM146.4 199.9h8.2zM146.4 200h8.2zM146.4 200.1h8.2zM146.4 200.2h8.2zM146.4 200.2h8.2zM146.4 200.3h8.2zM146.4 200.4h8.2zM146.4 200.5h8.2zM146.4 200.6h8.2zM146.4 200.7h8.2zM146.4 200.7h8.2zM146.4 200.8h8.2zM146.4 200.9h8.2z"/>
<path d="M145.4 200.8h.6zM144.8 200.9h1.2zM144.1 201h1.9zM143.5 201.1h2.5zM142.9 201.2h3.1zM142.2 201.3h3.8zM142.1 201.3h3.9zM141.8 201.4h4.2zM141.6 201.5h4.4zM141.4 201.6h4.6zM141.1 201.7h4.9zM141 201.8h5zM140.7 201.8h5.3zM140.5 201.9h5.5zM140.7 202h5.3zM140.9 202.1h5.1zM141.1 202.2h4.9zM141.3 202.3h4.7zM141.5 202.4h4.5zM141.6 202.4h4.4zM141.9 202.5h4.1zM142.1 202.6h3.9zM142.2 202.7h3.8zM142.9 202.8h3.1zM143.5 202.9h2.5zM144.1 202.9h1.9zM144.8 203h1.2zM145.4 203.1h.6z"/>
<path d="M155 200.8h.7zM155 200.9h1.3zM155 201h1.9zM155 201.1h2.5zM155 201.2h3.1zM155 201.3h3.7zM155 201.3h3.9zM155 201.4h4.2zM155 201.5h4.4zM155 201.6h4.6zM155 201.7h4.9zM155 201.8h5.1zM155 201.8h5.4zM155 201.9h5.5zM155 202h5.4zM155 202.1h5.2zM155 202.2h4.9zM155 202.3h4.8zM155 202.4h4.5zM155 202.4h4.3zM155 202.5h4.1zM155 202.6h3.9zM155 202.7h3.7zM155 202.8h3.1zM155 202.9h2.5zM155 202.9h1.9zM155 203h1.3zM155 203.1h.7z"/>
<path d="M164.3 171.3h7.3zM164.3 171.4h7.3zM164.3 171.4h7.3zM164.3 171.5h7.3zM164.3 171.6h7.3zM164.3 171.7h7.3zM164.3 171.8h7.3zM164.3 171.9h7.3zM164.3 172h7.3zM164.3 172h7.3zM164.3 172.1h7.3zM164.3 172.2h7.3zM164.3 172.3h7.3zM164.3 172.4h7.3zM164.3 172.5h7.3zM164.3 172.6h7.3zM164.3 172.6h7.3zM164.3 172.7h7.3zM164.3 172.8h7.3zM164.3 172.9h7.3zM164.3 173h7.3zM164.3 173.1h7.3zM164.3 173.1h7.3zM164.3 173.2h7.3zM164.3 173.3h7.3zM164.3 173.4h7.3zM164.3 173.5h7.3zM164.3 173.6h7.3zM164.3 173.7h7.3zM164.3 173.7h7.3zM164.3 173.8h7.3zM164.3 173.9h7.3zM164.3 174h7.3zM164.3 174.1h7.3zM164.3 174.2h7.3zM164.3 174.2h7.3zM164.3 174.3h7.3zM164.3 174.4h7.3zM164.3 174.5h7.3zM164.3 174.6h7.3zM164.3 174.7h7.3zM164.3 174.8h7.3zM164.3 174.8h7.3zM164.3 174.9h7.3zM164.3 175h7.3zM164.3 175.1h7.3zM164.3 175.2h7.3zM164.3 175.3h7.3zM164.3 175.3h7.3zM164.3 175.4h7.3zM164.3 175.5h7.3zM164.3 175.6h7.3zM164.3 175.7h7.3zM164.3 175.8h7.3zM164.3 175.9h7.3zM164.3 175.9h7.3zM164.3 176h7.3zM164.3 176.1h7.3zM164.3 176.2h7.3zM164.3 176.3h7.3zM164.3 176.4h7.3zM164.3 176.4h7.3zM164.3 176.5h7.3zM164.3 176.6h7.3zM164.3 176.7h7.3zM164.3 176.8h7.3zM164.3 176.9h7.3zM164.3 177h7.3zM164.3 177h7.3zM164.3 177.1h7.3zM164.3 177.2h7.3zM164.3 177.3h7.3zM164.3 177.4h7.3zM164.3 177.5h7.3zM164.3 177.5h7.3zM164.3 177.6h7.3zM164.3 177.7h7.3zM164.3 177.8h7.3zM164.3 177.9h7.3zM164.3 178h7.3zM164.3 178.1h7.3zM164.3 178.1h7.3zM164.3 178.2h7.3zM164.3 178.3h7.3zM164.3 178.4h7.3zM164.3 178.5h7.3zM164.3 178.6h7.3zM164.3 178.6h7.3zM164.3 178.7h7.3zM164.3 178.8h7.3zM164.3 178.9h7.3zM164.3 179h7.3zM164.3 179.1h7.3zM164.3 179.2h7.3zM164.3 179.2h7.3zM164.3 179.3h7.3zM164.3 179.4h7.3zM164.3 179.5h7.3zM164.3 179.6h7.3zM164.3 179.7h7.3zM164.3 179.7h7.3zM164.3 179.8h7.3zM164.3 179.9h7.3zM164.3 180h7.3zM164.3 180.1h7.3zM164.3 180.2h7.3zM164.3 180.3h7.3zM164.3 180.3h7.3zM164.3 180.4h7.3zM164.3 180.5h7.3zM164.3 180.6h7.3zM164.3 180.7h7.3zM164.3 180.8h7.3zM164.3 180.8h7.3zM164.3 180.9h7.3zM164.3 181h7.3zM164.3 181.1h7.3zM164.3 181.2h7.3zM164.3 181.3h7.3zM164.3 181.4h7.3zM164.3 181.4h7.3zM164.3 181.5h7.3zM164.3 181.6h7.3zM164.3 181.7h7.3zM164.3 181.8h7.3zM164.3 181.9h7.3zM164.3 181.9h7.3zM164.3 182h7.3zM164.3 182.1h7.3zM164.3 182.2h7.3zM164.3 182.3h7.3zM164.3 182.4h7.3z"/>
<path d="M172.5 162.1h.2zM172.5 162.2h.2zM172.5 162.3h.3zM172.4 162.4h.4zM172.4 162.5h.4zM172.3 162.6h.6zM172.3 162.6h.6zM172.3 162.7h.7zM172.2 162.8h.8zM172.2 162.9h.9zM172.2 163h.9zM172.1 163.1h1zM172.1 163.2h1zM172 163.2h1.1zM172 163.3h1.2zM172 163.4h1.2zM172 163.5h1.3zM172 163.6h1.3zM171.9 163.7h1.4zM171.9 163.7h1.5zM171.9 163.8h1.5zM171.9 163.9h1.5zM171.9 164h1.5zM171.9 164.1h1.5zM171.9 164.2h1.5zM171.9 164.3h1.5zM171.8 164.3h1.7zM171.8 164.4h1.7zM171.8 164.5h1.7zM171.8 164.6h1.7zM171.8 164.7h1.7zM171.8 164.8h1.7zM171.8 164.8h1.7zM171.7 164.9h1.9zM171.7 165h1.9zM171.7 165.1h1.9zM171.7 165.2h1.9zM171.7 165.3h1.9zM171.7 165.4h1.9zM171.7 165.4h1.9zM171.6 165.5h2zM171.6 165.6h2.1zM171.6 165.7h2.1zM171.6 165.8h2.1zM171.6 165.9h2.1zM171.6 165.9h2.1zM171.6 166h2.1zM171.6 166.1h2.1zM171.5 166.2h2.2zM171.5 166.3h2.2zM171.5 166.4h2.2zM171.5 166.5h2.2zM171.5 166.5h2.2zM171.5 166.6h2.2zM171.5 166.7h2.2zM171.4 166.8h2.4zM171.4 166.9h2.4zM171.4 167h2.4zM171.4 167h2.4zM171.4 167.1h2.4zM171.4 167.2h2.4zM171.4 167.3h2.4z"/>
<path d="M171.4 186.4h2.4zM171.4 186.4h2.4zM171.4 186.5h2.4zM171.4 186.6h2.4zM171.4 186.7h2.4zM171.4 186.8h2.4zM171.4 186.9h2.4zM171.4 186.9h2.4zM171.5 187h2.2zM171.5 187.1h2.2zM171.5 187.2h2.2zM171.5 187.3h2.2zM171.5 187.4h2.2zM171.5 187.5h2.2zM171.5 187.5h2.2zM171.6 187.6h2.1zM171.6 187.7h2.1zM171.6 187.8h2.1zM171.6 187.9h2.1zM171.6 188h2.1zM171.6 188h2.1zM171.6 188.1h2.1zM171.6 188.2h2zM171.7 188.3h1.9zM171.7 188.4h1.9zM171.7 188.5h1.9zM171.7 188.6h1.9zM171.7 188.6h1.9zM171.7 188.7h1.9zM171.7 188.8h1.9zM171.8 188.9h1.7zM171.8 189h1.7zM171.8 189.1h1.7zM171.8 189.1h1.7zM171.8 189.2h1.7zM171.8 189.3h1.7zM171.8 189.4h1.7zM171.9 189.5h1.5zM171.9 189.6h1.5zM171.9 189.7h1.5zM171.9 189.7h1.5zM171.9 189.8h1.5zM171.9 189.9h1.5zM171.9 190h1.5zM171.9 190.1h1.4zM172 190.2h1.3zM172 190.2h1.3zM172 190.3h1.2zM172 190.4h1.2zM172 190.5h1.1zM172.1 190.6h1zM172.1 190.7h1zM172.2 190.8h.9zM172.2 190.8h.9zM172.2 190.9h.8zM172.3 191h.7zM172.3 191.1h.6zM172.3 191.2h.6zM172.4 191.3h.4zM172.4 191.3h.4zM172.5 191.4h.3zM172.5 191.5h.2zM172.5 191.6h.2z"/>
</g>
<g fill="#000" stroke="#000" stroke-width=".21">
<path d="M71.3 76.9h4.6zM72 77h3.9zM72.6 77h3.4zM73.2 77.1h2.9zM73.8 77.2h2.3zM74.5 77.3h1.7zM75.1 77.4h1.2zM75.8 77.5h.6z"/>
<path d="M75.8 76.3h.6zM75.1 76.4h1.2zM74.5 76.5h1.7zM73.8 76.5h2.3zM73.2 76.6h2.9zM72.6 76.7h3.4zM72 76.8h3.9z"/>
<path d="M86.7 67.9h.2zM86.6 68.1h.2zM86.6 68.2h.2zM86.5 68.2h.2zM86.5 68.3h.2zM86.4 68.4h.3zM86.4 68.5h.2zM86.4 68.6h.2zM86.4 68.7h.2zM86.3 68.7h.2zM86.3 68.8h.2zM86.2 68.9h.3zM86.2 69h.2zM86.2 69.1h.2zM86.1 69.2h.3zM86.1 69.3h.3zM86 69.3h.4zM86 69.4h.4zM85.9 69.5h.4zM85.9 69.6h.4zM85.9 69.7h.4zM85.9 69.8h.3zM85.8 69.8h.4zM85.8 69.9h.4zM85.7 70h.4zM85.7 70.1h.4zM85.6 70.2h.5zM85.6 70.3h.4zM85.5 70.4h.5zM85.5 70.4h.5zM85.4 70.5h.5zM85.4 70.6h.5zM85.3 70.7h.6zM85.3 70.8h.6zM85.3 70.9h.6zM85.3 71h.6zM85.2 71h.6zM85.3 71.1h.5zM85.3 71.2h.5zM85.3 71.3h.4zM85.3 71.4h.4zM85.4 71.5h.3zM85.4 71.5h.2z"/>
<path d="M86.7 67.6h.2zM86.6 67.8h.2zM86.5 67.9h.2zM86.5 68h.2zM86.4 68.1h.2zM86.4 68.2h.2zM86.4 68.2h.1zM86.3 68.3h.2zM86.3 68.4h.1zM86.2 68.5h.2zM86.1 68.6h.3zM86.1 68.7h.3zM86 68.7h.3zM85.9 68.8h.4zM85.9 68.9h.3zM85.9 69h.3zM85.8 69.1h.4zM85.8 69.2h.3zM85.7 69.3h.4zM85.7 69.3h.3zM85.6 69.4h.4zM85.5 69.5h.4zM85.5 69.6h.4zM85.4 69.7h.5zM85.3 69.8h.6zM85.3 69.8h.5zM85.3 69.9h.5zM85.2 70h.5zM85.2 70.1h.5zM85.1 70.2h.5zM85.1 70.3h.5zM85 70.4h.5zM84.9 70.4h.6zM84.9 70.5h.5zM84.8 70.6h.6zM84.8 70.7h.5zM84.8 70.8h.5zM84.7 70.9h.6zM84.6 71h.7zM84.6 71h.6zM84.5 71.1h.3z"/>
<path d="M88.4 76.3h.6zM88.5 76.4h1.1zM88.6 76.5h1.7zM88.6 76.5h2.2zM88.6 76.6h2.8zM88.7 76.7h3.4zM88.8 76.8h3.9z"/>
<path d="M88.8 76.9h4.5zM88.8 77h3.9zM88.7 77h3.4zM88.6 77.1h2.8zM88.6 77.2h2.2zM88.6 77.3h1.7zM88.5 77.4h1.1zM88.4 77.5h.6z"/>
<path d="M70.5 161.9h.5zM70.4 162h.7zM70.2 162.1h1.1zM69.9 162.1h1.6zM70.2 162.2h1.4zM70.4 162.3h1.4zM70.7 162.4h1.3zM71 162.5h1.1zM71.2 162.6h1.1zM71.5 162.6h1zM71.7 162.7h.9zM72 162.8h.8zM72.2 162.9h.8zM72.5 163h.7zM72.7 163.1h.6zM73 163.2h.5zM73.2 163.2h.5zM73.5 163.3h.3zM73.7 163.4h.3zM74 163.5h.2z"/>
<path d="M70.6 161.1h.2zM70.6 161.2h.4zM70.6 161.3h.4zM70.6 161.4h.6zM70.7 161.5h.6zM70.7 161.5h.8zM70.7 161.6h.8zM70.7 161.7h1zM70.7 161.8h1.1zM71 161.9h1zM71.1 162h1zM71.3 162.1h.9zM71.5 162.1h.8zM71.6 162.2h.9zM71.8 162.3h.8zM72 162.4h.7zM72.1 162.5h.7zM72.3 162.6h.7zM72.5 162.6h.6zM72.6 162.7h.6zM72.8 162.8h.5zM73 162.9h.5zM73.2 163h.4zM73.3 163.1h.4zM73.5 163.2h.3zM73.7 163.2h.3zM73.8 163.3h.3zM74 163.4h.3zM74.2 163.5h.1zM74.3 163.6h.2z"/>
<path d="M74.8 163.3h4.5zM75.6 163.4h3.8zM76.3 163.5h3.2zM77 163.6h2.6zM77.7 163.7h2zM78.5 163.7h1.3zM79.2 163.8h.6z"/>
<path d="M79.2 162.7h.6zM78.7 162.8h1.1zM78 162.9h1.7zM77.4 163h2.2zM76.8 163.1h2.8zM76.1 163.2h3.4zM75.5 163.2h3.9z"/>
<path d="M84.9 162.7h.6zM85 162.8h1.1zM85.1 162.9h1.7zM85.1 163h2.3zM85.2 163.1h2.8zM85.3 163.2h3.3zM85.3 163.2h3.9z"/>
<path d="M85.3 163.3h4.5zM85.3 163.4h3.9zM85.3 163.5h3.2zM85.2 163.6h2.5zM85.1 163.7h1.9zM85 163.7h1.3zM84.9 163.8h.7z"/>
<path d="M172.4 163.3h.2zM172.4 163.4h.2zM172.4 163.5h.2zM172.4 163.6h.2zM172.4 163.7h.2zM172.4 163.7h.2zM172.4 163.8h.2zM172.4 163.9h.2zM172.4 164h.2zM172.3 164.1h.3zM172.3 164.2h.3zM172.3 164.3h.3zM172.3 164.3h.3zM172.3 164.4h.3zM172.3 164.5h.3zM172.3 164.6h.3zM172.3 164.7h.3zM172.2 164.8h.4zM172.2 164.8h.4zM172.2 164.9h.4zM172.2 165h.4zM172.2 165.1h.4zM172.2 165.2h.4zM172.2 165.3h.4zM172.2 165.4h.4zM172.2 165.4h.4zM172.1 165.5h.5zM172.1 165.6h.5zM172.1 165.7h.5zM172.1 165.8h.5zM172.1 165.9h.5zM172.1 165.9h.5zM172.1 166h.5zM172.1 166.1h.5zM172 166.2h.6zM172 166.3h.6zM172 166.4h.6zM172 166.5h.5zM172 166.5h.4zM172 166.6h.3zM172 166.7h.2z"/>
<path d="M172.6 162.6h.1zM172.6 162.6h.1zM172.6 162.7h.1zM172.6 162.8h.1zM172.6 162.9h.1zM172.6 163h.1zM172.6 163.1h.1zM172.6 163.2h.2zM172.6 163.2h.2zM172.6 163.3h.2zM172.6 163.4h.2zM172.6 163.5h.2zM172.6 163.6h.2zM172.6 163.7h.2zM172.6 163.7h.2zM172.6 163.8h.3zM172.6 163.9h.3zM172.6 164h.3zM172.6 164.1h.3zM172.6 164.2h.3zM172.6 164.3h.3zM172.6 164.3h.3zM172.6 164.4h.4zM172.6 164.5h.4zM172.6 164.6h.4zM172.6 164.7h.4zM172.6 164.8h.4zM172.6 164.8h.4zM172.6 164.9h.4zM172.6 165h.5zM172.6 165.1h.5zM172.6 165.2h.5zM172.6 165.3h.5zM172.6 165.4h.5zM172.6 165.4h.5zM172.6 165.5h.5zM172.6 165.6h.5zM172.6 165.7h.5zM172.6 165.8h.5zM172.6 165.9h.5zM172.6 165.9h.5zM172.6 166h.5zM172.6 166.1h.5zM172.6 166.2h.5zM172.6 166.3h.6zM172.6 166.4h.6zM172.7 166.5h.5zM172.8 166.5h.4zM172.9 166.6h.3zM173.1 166.7h.1z"/>
<path d="M60.6 190.8h.2zM60.7 190.9h.2zM60.8 191h.2zM60.9 191.1h.1zM61 191.2h.1zM61 191.3h.2zM61 191.3h.3zM61.1 191.4h.3zM61.2 191.5h.3zM61.3 191.6h.3zM61.3 191.7h.3zM61.4 191.8h.3zM61.5 191.9h.3zM61.6 191.9h.3zM61.6 192h.4zM61.6 192.1h.5zM61.7 192.2h.4zM61.8 192.3h.4zM61.9 192.4h.4zM61.9 192.4h.5zM62 192.5h.5zM62.1 192.6h.5zM62.1 192.7h.6zM62.2 192.8h.5zM62.2 192.9h.6zM62.3 193h.6zM62.4 193h.6zM62.5 193.1h.6zM62.5 193.2h.7zM62.6 193.3h.6zM62.7 193.4h.6zM62.7 193.5h.7zM62.8 193.5h.7zM62.8 193.6h.7zM62.9 193.7h.6zM63 193.8h.5zM63.1 193.9h.4zM63.2 194h.3zM63.2 194.1h.3zM63.2 194.1h.3zM63.3 194.2h.2z"/>
<path d="M61 191h.1zM61 191.1h.2zM61.1 191.2h.2zM61.2 191.3h.3zM61.3 191.3h.3zM61.4 191.4h.2zM61.5 191.5h.3zM61.6 191.6h.3zM61.6 191.7h.4zM61.7 191.8h.4zM61.8 191.9h.4zM61.9 191.9h.4zM62 192h.5zM62.1 192.1h.5zM62.1 192.2h.6zM62.2 192.3h.6zM62.3 192.4h.6zM62.4 192.4h.6zM62.5 192.5h.7zM62.6 192.6h.6zM62.7 192.7h.6zM62.7 192.8h.8zM62.8 192.9h.8zM62.9 193h.8zM63 193h.8zM63.1 193.1h.8zM63.2 193.2h.8zM63.2 193.3h1zM63.3 193.4h1zM63.4 193.5h.9z"/>
<path d="M65.2 195.7h.5zM64.8 195.8h1zM64.9 195.9h1zM65 196h1zM65.1 196.1h.9zM65.3 196.2h.8zM65.4 196.3h.8zM65.4 196.3h.9zM65.6 196.4h.8zM65.7 196.5h.8zM65.8 196.6h.7zM66 196.7h.6zM66 196.8h.7zM66.1 196.8h.7zM66.3 196.9h.6zM66.4 197h.6zM66.5 197.1h.6zM66.6 197.2h.5zM66.7 197.3h.5zM66.8 197.4h.5zM67 197.4h.4zM67.1 197.5h.4zM67.1 197.6h.5zM67.3 197.7h.3zM67.4 197.8h.3zM67.5 197.9h.3zM67.6 198h.3zM67.7 198h.3zM67.8 198.1h.3zM68 198.2h.2zM68.1 198.3h.1zM68.2 198.4h.1z"/>
<path d="M65.7 195.1h.2zM65.7 195.2h.3zM65.7 195.2h.3zM65.7 195.3h.3zM65.7 195.4h.4zM65.7 195.5h.5zM65.7 195.6h.6zM65.6 195.7h.8zM65.7 195.7h.7zM65.8 195.8h.7zM65.9 195.9h.6zM66 196h.6zM66 196.1h.7zM66.1 196.2h.6zM66.2 196.3h.6zM66.3 196.3h.6zM66.4 196.4h.6zM66.5 196.5h.5zM66.5 196.6h.6zM66.6 196.7h.5zM66.7 196.8h.5zM66.8 196.8h.5zM66.9 196.9h.4zM67 197h.4zM67.1 197.1h.4zM67.1 197.2h.5zM67.2 197.3h.4zM67.3 197.4h.3zM67.4 197.4h.3zM67.5 197.5h.3zM67.6 197.6h.3zM67.6 197.7h.3zM67.7 197.8h.3zM67.8 197.9h.3zM67.9 198h.3zM68 198h.2zM68.1 198.1h.1zM68.2 198.2h.1zM68.2 198.3h.2zM68.3 198.4h.2zM68.4 198.5h.2z"/>
<path d="M172 187h.2zM172 187.1h.3zM172 187.2h.4zM172 187.3h.5zM172 187.4h.6zM172 187.5h.6zM172 187.5h.6zM172.1 187.6h.5zM172.1 187.7h.5zM172.1 187.8h.5zM172.1 187.9h.5zM172.1 188h.5zM172.1 188h.5zM172.1 188.1h.5zM172.1 188.2h.5zM172.2 188.3h.4zM172.2 188.4h.4zM172.2 188.5h.4zM172.2 188.6h.4zM172.2 188.6h.4zM172.2 188.7h.4zM172.2 188.8h.4zM172.2 188.9h.4zM172.2 189h.4zM172.3 189.1h.3zM172.3 189.1h.3zM172.3 189.2h.3zM172.3 189.3h.3zM172.3 189.4h.3zM172.3 189.5h.3zM172.3 189.6h.3zM172.3 189.7h.3zM172.4 189.7h.2zM172.4 189.8h.2zM172.4 189.9h.2zM172.4 190h.2zM172.4 190.1h.2zM172.4 190.2h.2zM172.4 190.2h.2zM172.4 190.3h.2zM172.4 190.4h.2z"/>
<path d="M173.1 187h.1zM172.9 187.1h.3zM172.8 187.2h.4zM172.7 187.3h.5zM172.6 187.4h.6zM172.6 187.5h.6zM172.6 187.5h.5zM172.6 187.6h.5zM172.6 187.7h.5zM172.6 187.8h.5zM172.6 187.9h.5zM172.6 188h.5zM172.6 188h.5zM172.6 188.1h.5zM172.6 188.2h.5zM172.6 188.3h.5zM172.6 188.4h.5zM172.6 188.5h.5zM172.6 188.6h.5zM172.6 188.6h.5zM172.6 188.7h.5zM172.6 188.8h.4zM172.6 188.9h.4zM172.6 189h.4zM172.6 189.1h.4zM172.6 189.1h.4zM172.6 189.2h.4zM172.6 189.3h.4zM172.6 189.4h.3zM172.6 189.5h.3zM172.6 189.6h.3zM172.6 189.7h.3zM172.6 189.7h.3zM172.6 189.8h.3zM172.6 189.9h.3zM172.6 190h.2zM172.6 190.1h.2zM172.6 190.2h.2zM172.6 190.2h.2zM172.6 190.3h.2zM172.6 190.4h.2zM172.6 190.5h.2zM172.6 190.6h.2zM172.6 190.7h.1zM172.6 190.8h.1zM172.6 190.8h.1zM172.6 190.9h.1zM172.6 191h.1zM172.6 191.1h.1zM172.6 191.2h.1z"/>
<path d="M140.5 201.9h4.4zM141.1 202h3.9zM141.7 202.1h3.4zM142.4 202.2h2.8zM143 202.3h2.2zM143.6 202.4h1.7zM144.3 202.4h1.1zM144.9 202.5h.6z"/>
<path d="M144.8 201.4h.7zM144.1 201.5h1.3zM143.3 201.6h2zM142.7 201.7h2.5zM141.9 201.8h3.2zM141.2 201.8h3.8z"/>
<path d="M155.5 201.4h.7zM155.6 201.5h1.4zM155.7 201.6h1.9zM155.8 201.7h2.6zM155.9 201.8h3.2zM156 201.8h3.9z"/>
<path d="M156 201.9h4.5zM156 202h3.9zM155.9 202.1h3.4zM155.8 202.2h2.9zM155.7 202.3h2.3zM155.7 202.4h1.7zM155.6 202.4h1.1zM155.5 202.5h.6z"/>
</g>
<text font-size="15.6" x="104.4" y="270.1">Ручка</text>
<g font-size="10.9">
<text x="81.5" y="9" transform="rotate(-180 81.5 9)">МЧ00.07.00.06</text>
<text x="119.5" y="248.5">МЧ00.07.00.06</text>
</g>
<text font-size="10.7" x="86.3" y="288.5">Сталь 15Л ГОСТ 977-88</text>
<g font-size="8.5">
<text x="100.3" y="74.3">Ç22</text>
<text x="97.7" y="160.7">Ç15</text>
<text x="170" y="182.5" transform="rotate(-90 170 182.5)">Ç</text>
</g>
<g font-size="7.8">
<text x="92.1" y="58.4">R11</text>
<text x="54.4" y="155.7">R1</text>
<text x="170" y="179" transform="rotate(-90 170 179)">3</text>
<text x="170" y="176.3" transform="rotate(-90 170 176.3)">0</text>
<text x="53.5" y="180" transform="rotate(45 53.5 180)">12</text>
<text x="146.4" y="199.4">20</text>
<text x="172.8" y="267.5">0,29</text>
<text x="192.9" y="267.5">1:1</text>
</g>
<g font-size="5.4">
<text x="12.8" y="46.9" transform="rotate(-90 12.8 46.9)">Перв. примен.</text>
<text x="12.8" y="103.8" transform="rotate(-90 12.8 103.8)">Справ. №</text>
<text x="12.8" y="176.7" transform="rotate(-90 12.8 176.7)">Подп. и дата</text>
<text x="12.8" y="205.8" transform="rotate(-90 12.8 205.8)">Инв. № дубл.</text>
<text x="12.8" y="231.6" transform="rotate(-90 12.8 231.6)">Взам. инв. №</text>
<text x="159.1" y="256.8">Лит.</text>
<text x="173.1" y="256.8">Масса</text>
<text x="188" y="256.8">Масштаб</text>
<text x="12.8" y="261.7" transform="rotate(-90 12.8 261.7)">Подп. и дата</text>
<text x="41.2" y="261.8">№ докум.</text>
<text x="63.6" y="261.8">Подп.</text>
<text x="21" y="266.8">Разраб.</text>
<text x="21" y="271.8">Пров.</text>
<text x="21" y="276.8">Т.контр.</text>
<text x="156.9" y="276.8">Лист</text>
<text x="177.9" y="276.8">Листов</text>
<text x="198.4" y="276.8">1</text>
<text x="21" y="286.8">Н.контр.</text>
<text x="7.5" y="292.5" transform="rotate(-90 7.5 292.5)">КОМПАС-3Dv21 Учебнаяверсия©2022ООО&quot;АСКОН-Системыпроектирования&quot;, Россия. Всеправазащищены.</text>
<text x="12.8" y="290.8" transform="rotate(-90 12.8 290.8)">Инв. № подл.</text>
<text x="21" y="291.8">Утв.</text>
<text x="8.5" y="296.7">Недлякоммерческогоиспользования</text>
<text x="96" y="296.8">Копировал</text>
<text x="166" y="296.8">Формат</text>
<text x="186" y="296.8">A4</text>
</g>
<g font-size="5.3">
<text x="21.1" y="261.8">Изм.</text>
<text x="28.1" y="261.8">Лист</text>
<text x="76.1" y="261.8">Дата</text>
</g>
</svg>
